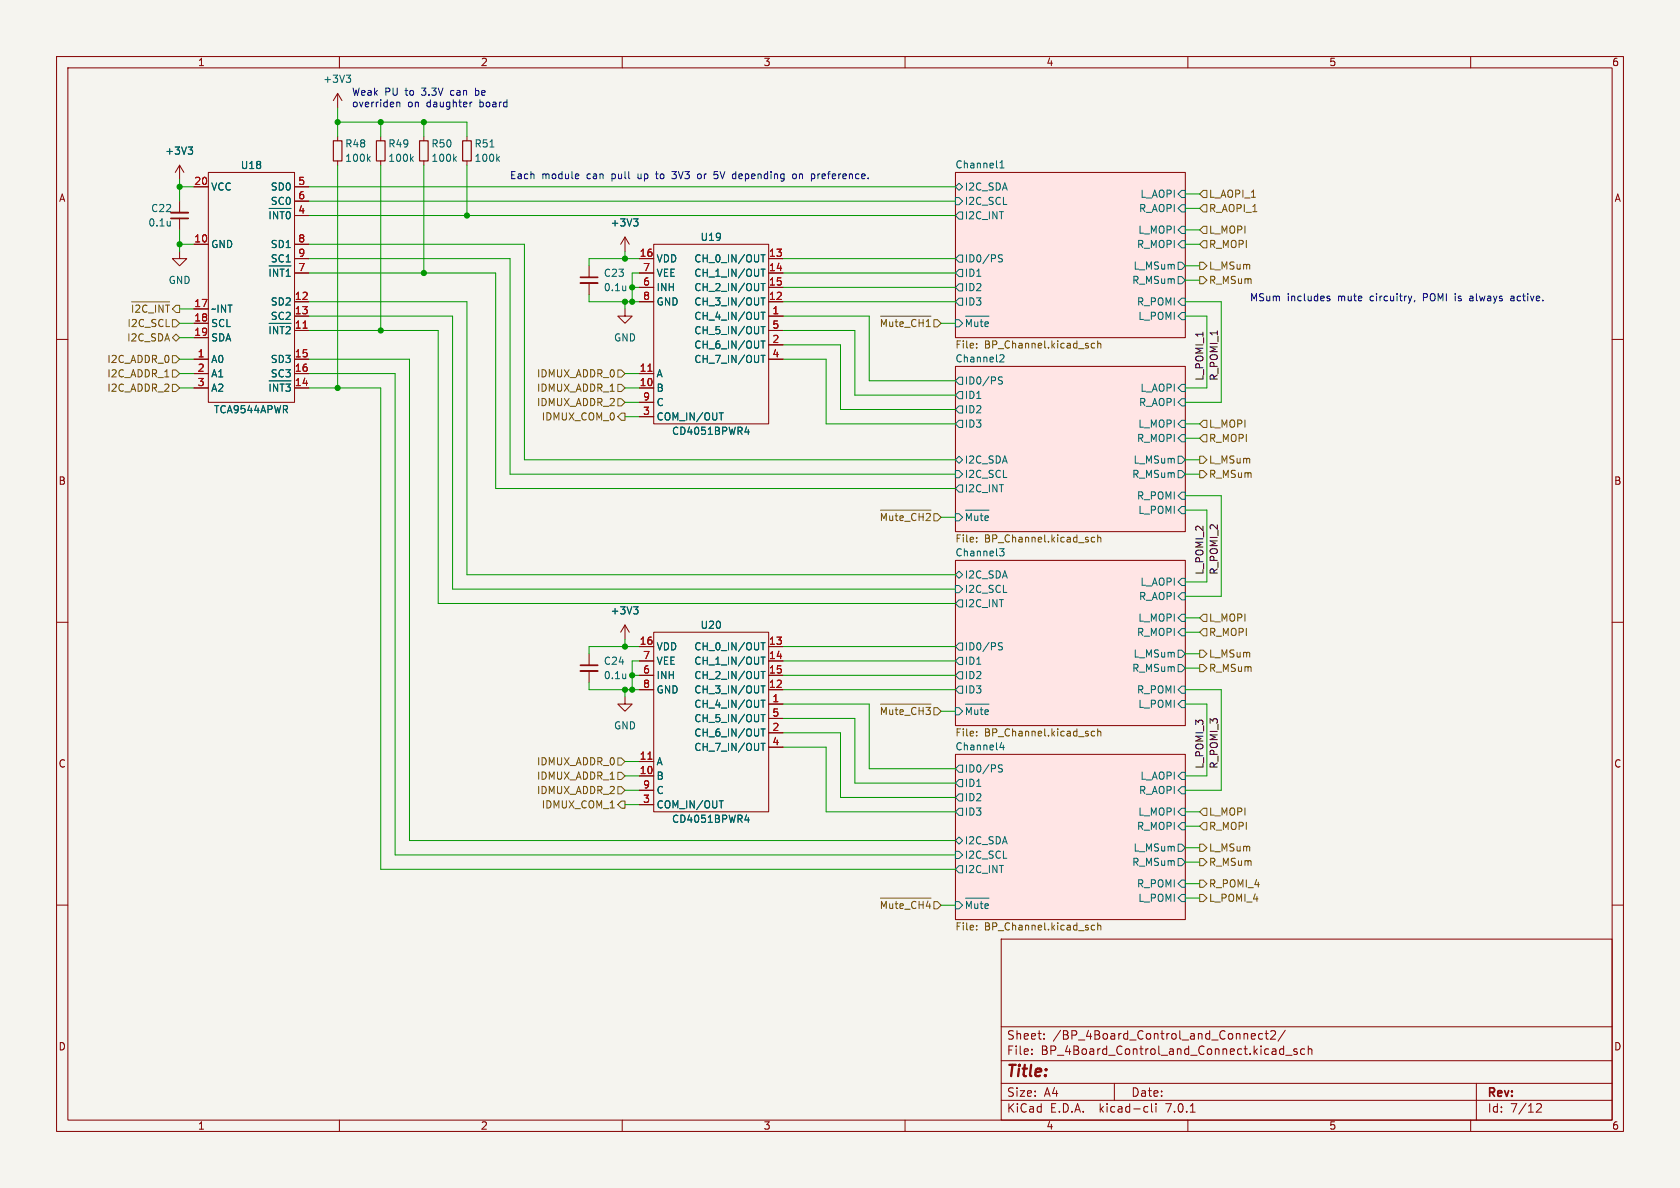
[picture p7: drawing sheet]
<svg xmlns="http://www.w3.org/2000/svg" width="297mm" height="210mm" viewBox="0 0 297 210" stroke-linecap="round" stroke-linejoin="round" font-family="sans-serif">
<path d="M0 0h297v210h-297z" fill="#f5f4ef" stroke="#f5f4ef" stroke-width=".18"/>
<g fill="none" stroke="#840000" stroke-width=".18">
<path d="M10 10h277v190h-277zM12 12h273v186h-273zM59.7 16.5l-.8 1.3M59.7 16.5v2.6M59.7 16.5l.8 1.3M60 10v2M110 10v2M160 10v2M210 10v2M260 10v2M31.7 29.2l-.7 1.3M31.7 29.2v2.6"/>
<path d="M31.7 35.6v2M31.7 38.6v2M31.7 29.2l.8 1.3M34.3 33h2.5M36.8 30.5h15.3v40.6h-15.3zM52.1 33h2.5M52.1 38.1h2.5M52.1 35.6h2.5M59.7 24.1v.8M59.7 28.4v.8M67.3 24.1v.8M67.3 28.4v.8"/>
<path d="M74.9 24.1v.8M74.9 28.4v.8M82.5 24.1v.8M82.5 28.4v.8M168.9 30.5h40.6v29.2h-40.6zM10 60h2M31.7 44.5v1.2h1.3l-1.3 1.3-1.2-1.3h1.2M34.3 43.2h2.5M34.3 54.6h2.5M34.3 57.2h2.5M34.3 59.7h2.5M52.1 55.9h2.5"/>
<path d="M52.1 53.3h2.5M52.1 45.7h2.5M52.1 48.3h2.5M52.1 58.4h2.5M52.1 43.2h2.5M104.1 47v2M104.1 50v2.1M110.5 54.6v1.3h1.3l-1.3 1.3-1.3-1.3h1.3M110.5 41.9l-.8 1.3M110.5 41.9v2.6M110.5 41.9l.8 1.3M113 53.3h2.6"/>
<path d="M113 45.7h2.6M113 48.3h2.6M113 50.8h2.6M115.6 43.2h20.3v31.7h-20.3zM135.9 55.9h2.5M135.9 53.3h2.5M135.9 45.7h2.5M135.9 48.3h2.5M135.9 50.8h2.5M135.9 58.4h2.5M285 60h2M34.3 68.6h2.5"/>
<path d="M34.3 66h2.5M34.3 63.5h2.5M52.1 68.6h2.5M52.1 66h2.5M52.1 63.5h2.5M113 68.6h2.6M113 66h2.6M113 73.7h2.6M113 71.1h2.6M135.9 61h2.5M135.9 63.5h2.5M168.9 64.8h40.6v29.2h-40.6z"/>
<path d="M168.9 99.1h40.6v29.2h-40.6zM10 110h2M104.1 115.6v2M104.1 118.6v2.1M110.5 110.5v2.5M110.5 110.5l-.8 1.3M110.5 110.5l.8 1.3M113 114.3h2.6M113 116.8h2.6M113 119.4h2.6M115.6 111.8h20.3v31.7h-20.3zM135.9 114.3h2.5"/>
<path d="M135.9 116.8h2.5M135.9 119.4h2.5M285 110h2M110.5 123.2v1.3h1.3l-1.3 1.2-1.3-1.2h1.3M113 137.2h2.6M113 134.6h2.6M113 121.9h2.6M113 139.7h2.6M135.9 124.5h2.5M135.9 121.9h2.5M135.9 129.5h2.5M135.9 132.1h2.5"/>
<path d="M135.9 127h2.5M168.9 133.4h40.6v29.2h-40.6zM10 160h2M113 142.2h2.6M285 160h2M177 166h108v32h-108zM60 198v2M110 198v2M160 198v2M177 194.5h108M177 191.5h108M177 187.5h108"/>
<path d="M177 181.5h108M182.4 186.3v.1M182.4 185.5v.1M184.6 183.6v.1M184.6 182.8v.1M197 191.5v3M202.5 195.6l.4 .1M202.9 196.5l-.4 .1M203.6 195.1v1.3l.2 .2M204.4 195.1v.1M204.4 195.6v1M210 198v2"/>
<path d="M210.4 196.6h.9M221.3 183.6h.6M221.3 182.8l.4-.1 .2 .4-.7 .1M223.2 182.8l-.4-.1-.3 .3v.4l.1 .2h.6M223.6 182.7h.6M223.9 182.2v1.3l.3 .2M224.6 182.3l.6-.1 .2 .1 .1 .3-.9 1.1h.9M226.5 185.4l.4 .1M226.9 184.9v1.5M226.9 186.3l-.4 .1M227.2 182.1l-1.3 2M227.3 186.5h1.1"/>
<path d="M229.3 185.5l-.4-.1-.2 .2 .1 .2 .5 .2v.3h-.6M230.6 185.5l-.4-.1-.3 .3v.4l.2 .2h.5M231.3 185.5l.2-.1 .4 .1v.9M231.3 184.9v1.5M260 198v2M261 191.5v6.5M271.6 195.2l.6-.1 .2 .1 .1 .3-.9 1.1h.9"/>
</g>
<g fill="#ffe5e5" stroke="#ffe5e5" stroke-width=".18">
<path d="M168.9 99.1h40.6v29.2h-40.6z"/>
<path d="M168.9 64.8h40.6v29.2h-40.6z"/>
<path d="M168.9 30.5h40.6v29.2h-40.6z"/>
<path d="M168.9 133.4h40.6v29.2h-40.6z"/>
</g>
<g fill="none" stroke="#006464" stroke-width=".18">
<path d="M61.2 13.3h.8l-.4 .5M61.7 13.8l.3 .2v.3l-.3 .3M33.3 26h.7l-.4 .5M33.8 26.5l.2 .2v.3l-.2 .3M47.6 36.8h3.8M47.8 37.4v1.3M49.1 37.4v1.3l-.7-1.3v1.3M49.5 37.4h.7M49.9 37.4v1.3M50.7 37.7l.2-.3 .4 .3M65.1 28l.3 .5M65.4 27.7l-.4 .5"/>
<path d="M72.7 28l.4 .5M73.1 27.7l-.5 .5M80.3 28l.4 .5M80.7 27.7l-.5 .5M87.9 28l.4 .5M88.3 27.7l-.5 .5M112 38.7h.8l-.4 .5M112.5 39.2l.3 .2v.3l-.3 .3M168.9 33l.6-.6 .7 .6-.7 .7zM168.9 34.9h.6l.7 .7-.7 .6h-.6zM169.5 37.5h.7v1.2h-.7l-.6-.6zM176.8 29.7h.7"/>
<path d="M176.8 28.8l.3-.4v1.3M208.9 33.7h.6v1.2h-.6l-.6-.6zM208.9 36.2h.6v1.3h-.6l-.6-.7zM47.6 57.2h3.8M47.6 47h3.8M47.8 47.6v1.2M47.8 57.7v1.3M49.1 47.6v1.2l-.7-1.2v1.2M49.1 57.7v1.3l-.7-1.3v1.3M49.5 47.6h.7M49.5 57.7h.7M49.9 47.6v1.2"/>
<path d="M49.9 57.7v1.3M50.6 57.9l.5-.2 .2 .3M50.6 48.8h.7M50.6 47.9l.4-.3v1.2M134.5 45h.8M134.5 55.2h.8M134.5 52.7h.8M134.5 47.6h.8M134.5 50.1h.8M134.5 57.7h.8M134.9 45v1.3M134.9 47.6v1.2"/>
<path d="M134.9 50.1v1.3M134.9 52.7v1.2M134.9 55.2v1.3M134.9 57.7v1.3M168.9 56.5h.6l.7 .7-.7 .6h-.6zM169.5 50.2h.7v1.2h-.7l-.6-.6zM169.5 47.6h.7v1.3h-.7l-.6-.6zM169.5 52.7h.7v1.3h-.7l-.6-.7zM169.5 45.1h.7v1.3h-.7l-.6-.7zM170.7 55.9h4.1M170.9 57.7v-1.2l.4 .9 .4-.9v1.2M173.5 56.5v1.1"/>
<path d="M176.6 45.6l.5 .2 .1 .1-.1 .3-.4 .1M176.6 45.1h.6M208.3 46.4h.6l.6 .6-.6 .6h-.6zM208.3 48.9h.6l.6 .6-.6 .7h-.6zM208.9 42.5h.6v1.3h-.6l-.6-.6zM208.9 40h.6v1.3h-.6l-.6-.7zM208.9 52.7h.6v1.3h-.6l-.6-.7zM208.9 55.2h.6v1.3h-.6l-.6-.6zM47.6 67.3h3.8M47.8 67.9v1.3M49.1 67.9v1.3l-.7-1.3v1.3M49.5 67.9h.7"/>
<path d="M49.9 67.9v1.3M50.5 67.9h.8l-.4 .5M127.1 73h.8M131.7 76.4h.8M132.3 75.9v.9M134.5 60.3h.8M134.5 62.8h.8M134.9 60.3v1.2M134.9 62.8v1.3M169.5 71.8h.7v1.2h-.7l-.6-.6zM169.5 69.2h.7v1.3h-.7l-.6-.6zM169.5 74.3h.7v1.3h-.7l-.6-.7z"/>
<path d="M169.5 66.7h.7v1.2h-.7l-.6-.6zM176.6 67.2l.5 .2 .1 .1-.1 .3-.4 .1M176.6 66.7h.6M177 62.7l.4 .1 .1 .3-.8 .9h.8M208.9 76.8h.6v1.3h-.6l-.6-.6zM208.9 74.3h.6v1.3h-.6l-.6-.7zM208.9 67.9h.6v1.3h-.6l-.6-.6zM208.9 70.5h.6v1.3h-.6l-.6-.7zM168.9 90.8h.6l.7 .6-.7 .7h-.6zM168.9 81.3l.6-.7 .7 .7-.7 .6zM168.9 83.2h.6l.7 .6-.7 .7h-.6zM169.5 85.7h.7v1.3h-.7l-.6-.6z"/>
<path d="M170.7 90.2h4.1M170.9 92v-1.2l.4 .9 .4-.9v1.2M173.5 90.8v1M176.7 97h.8l-.4 .5 .3 .1 .1 .4-.2 .3h-.4M208.3 80.6h.6l.6 .7-.6 .6h-.6zM208.3 83.2h.6l.6 .6-.6 .7h-.6zM208.9 87h.6v1.3h-.6l-.6-.7zM208.9 89.5h.6v1.3h-.6l-.6-.6zM112 107.3h.8l-.4 .5M112.5 107.8l.3 .2v.3l-.3 .2M134.5 113.6h.8M134.5 116.2h.8"/>
<path d="M134.5 118.7h.8M134.9 113.6v1.3M134.9 116.2v1.2M134.9 118.7v1.3M168.9 103.5h.6l.7 .6-.7 .7h-.6zM169.5 118.7h.7v1.3h-.7l-.6-.6zM169.5 116.2h.7v1.3h-.7l-.6-.7zM169.5 113.7h.7v1.2h-.7l-.6-.6zM169.5 101l.7 .6-.7 .6-.6-.6zM169.5 106h.7v1.3h-.7l-.6-.6zM176.6 114.2l.5 .1 .1 .2-.1 .3-.4 .1M176.6 113.7h.6"/>
<path d="M208.3 114.9h.6l.6 .7-.6 .6h-.6zM208.3 117.5h.6l.6 .6-.6 .6h-.6zM208.9 111.1h.6v1.3h-.6l-.6-.6zM208.9 108.6h.6v1.3h-.6l-.6-.7zM208.9 102.2h.6v1.3h-.6l-.6-.6zM208.9 104.8h.6v1.2h-.6l-.6-.6zM134.5 123.8h.8M134.5 121.2h.8M134.5 128.9h.8M134.5 131.4h.8M134.5 126.3h.8M134.9 121.2v1.3"/>
<path d="M134.9 123.8v1.2M134.9 126.3v1.3M134.9 128.9v1.2M134.9 131.4v1.3M168.9 125.1h.6l.7 .6-.7 .7h-.6zM169.5 121.3h.7v1.3h-.7l-.6-.7zM169.5 137.8h.7v1.3h-.7l-.6-.7zM169.5 135.3h.7v1.2h-.7l-.6-.6zM170.7 124.5h4.1M170.9 126.3v-1.3l.4 1 .4-1v1.3M173.5 125v1.1M176.6 135.8l.5 .1 .1 .2-.1 .3-.4 .1"/>
<path d="M176.6 135.3h.6M177.1 131.2l-.3 .9h.8M177.4 131.7v.9M208.9 121.3h.6v1.3h-.6l-.6-.7zM208.9 123.8h.6v1.3h-.6l-.6-.6zM208.9 136.5h.6v1.3h-.6l-.6-.6zM208.9 139.1h.6v1.2h-.6l-.6-.6zM127.1 141.6h.8M131.7 144.9h.8M132.3 144.5v.9M168.9 159.4h.6l.7 .6-.7 .7h-.6zM168.9 148.6l.6-.6 .7 .6-.7 .6z"/>
<path d="M168.9 150.5h.6l.7 .6-.7 .7h-.6zM169.5 140.3h.7v1.3h-.7l-.6-.6zM169.5 142.9h.7v1.2h-.7l-.6-.6zM169.5 153h.7v1.3h-.7l-.6-.6zM170.7 158.8h4.1M173.5 159.3v1.1M208.3 149.2h.6l.6 .7-.6 .6h-.6zM208.3 151.8h.6l.6 .6-.6 .6h-.6zM208.9 145.4h.6v1.3h-.6l-.6-.6zM208.9 142.9h.6v1.2h-.6l-.6-.6zM208.9 155.6h.6v1.2h-.6l-.6-.6zM208.9 158.1h.6v1.3h-.6l-.6-.6z"/>
<path d="M170.9 160.6v-1.3l.4 .9 .4-.9v1.3"/>
</g>
<g fill="none" stroke="#725600" stroke-width=".18">
<path d="M212.7 36.2h.7v1.3h-.7l-.6-.7zM212.7 33.7h.7v1.2h-.7l-.6-.6zM23.3 53.4h6.7M23.4 53.9v1.3M24 54l.5-.1 .2 .3M26 54l-.4-.1-.3 .3M27.5 53.9v1.3M28.8 53.9v1.3l-.7-1.3v1.3M29.3 53.9h.7M29.6 53.9v1.3M30.5 59.7l.6-.6 .6 .6-.6 .6zM30.5 56.5h.6l.6 .7-.6 .6h-.6z"/>
<path d="M31.1 54h.6v1.2h-.6l-.6-.6zM155.7 55.9h8.9M155.8 57.7v-1.2l.5 .9 .4-.9v1.2M158.4 56.5v1.1M161.9 56.6l-.3-.1-.4 .3M162.5 56.5v1.2M163.2 56.5v1.2M163.9 56.8l.2-.3v1.2M165.1 56.5h.6l.7 .7-.7 .6h-.6zM212.1 46.4h.6l.7 .6-.7 .6h-.6zM212.1 48.9h.6l.7 .6-.7 .7h-.6zM212.7 42.5h.7v1.3h-.7l-.6-.6z"/>
<path d="M212.7 40h.7v1.3h-.7l-.6-.7zM29.1 66.6h.8M30.5 67.9h.6l.6 .7-.6 .6h-.6zM30.5 62.9h.6l.6 .6-.6 .6h-.6zM30.5 65.4h.6l.6 .6-.6 .7h-.6zM109.2 73.7l.7-.7h.6v1.3h-.6zM109.2 70.5h.7l.6 .6-.6 .7h-.7zM109.2 67.9h.7l.6 .7-.6 .6h-.7zM109.2 65.4h.7l.6 .6-.6 .7h-.7zM172.7 61.4v.1M172.7 60.7v.2M193.5 60.7h-.3l-.3 .2 .1 .6h.5"/>
<path d="M194.1 60.3v1.2M194.1 60.8l.1-.1h.4v.8M212.7 74.3h.7v1.3h-.7l-.6-.7zM212.7 76.8h.7v1.3h-.7l-.6-.6zM155.7 90.2h8.9M155.8 92v-1.2l.5 .9 .4-.9v1.2M158.4 90.8v1M161.9 90.9l-.3-.1-.4 .3M162.5 90.8v1.2M163.2 90.8v1.2M163.8 90.9l.4-.1 .3 .2M165.1 90.8h.6l.7 .6-.7 .7h-.6z"/>
<path d="M172.7 95.7v.1M172.7 95v.2M193.5 95h-.3l-.3 .2 .1 .6h.5M194.1 94.5v1.3M194.1 95.1l.1-.1h.4v.8M212.1 83.2h.6l.7 .6-.7 .7h-.6zM212.1 80.6h.6l.7 .7-.7 .6h-.6zM212.1 114.9h.6l.7 .7-.7 .6h-.6zM212.1 117.5h.6l.7 .6-.7 .6h-.6zM212.7 111.1h.7v1.3h-.7l-.6-.6zM212.7 108.6h.7v1.3h-.7l-.6-.7zM109.2 136.5h.7l.6 .7-.6 .6h-.7z"/>
<path d="M109.2 139.1h.7l.6 .6-.6 .6h-.7zM109.2 134h.7l.6 .6-.6 .7h-.7zM155.7 124.5h8.9M155.8 126.3v-1.3l.5 1 .4-1v1.3M158.4 125v1.1M161.9 125.2l-.3-.2-.4 .4M162.5 125v1.3M163.2 125v1.3M163.7 125h.8l-.4 .5M165.1 125.1h.6l.7 .6-.7 .7h-.6zM172.7 130v.1M172.7 129.3v.1"/>
<path d="M193.5 129.3h-.3l-.3 .2 .1 .5h.5M194.1 129.4l.1-.1h.4v.8M194.1 128.8v1.3M109.9 141.6h.6v1.3h-.6l-.7-.7zM155.7 158.8h8.9M158.4 159.3v1.1M161.9 159.5l-.3-.2-.4 .3M162.5 159.3v1.3M163.2 159.3v1.3M164.1 159.3l-.3 .9M165.1 159.4h.6l.7 .6-.7 .7h-.6zM212.1 158.1h.6l.7 .7-.7 .6h-.6z"/>
<path d="M212.1 155.6h.6l.7 .6-.7 .6h-.6zM212.1 151.8h.6l.7 .6-.7 .6h-.6zM212.1 149.2h.6l.7 .7-.7 .6h-.6zM212.7 145.4h.7v1.3h-.7l-.6-.6zM212.7 142.9h.7v1.2h-.7l-.6-.6zM155.8 160.6v-1.3l.5 .9 .4-.9v1.3M172.7 164.3v.1M172.7 163.6v.1M193.5 163.6h-.3l-.3 .2 .1 .5h.5M194.1 163.1v1.3M194.1 163.7l.1-.1h.4v.8"/>
</g>
<path d="M30.2 37.6h3.1M102.6 50h3.1M102.6 118.6h3.1" fill="none" stroke="#840000" stroke-width=".33"/>
<path d="M30.2 38.6h3.1M102.6 49h3.1M102.6 117.6h3.1" fill="none" stroke="#840000" stroke-width=".3"/>
<path d="M53.6 58h.7M114.5 65.6h.8M114.5 134.2h.8" fill="none" stroke="#a90000" stroke-width=".18"/>
<path d="M58.9 24.9h1.6v3.5h-1.6zM66.5 24.9h1.6v3.5h-1.6zM74.2 24.9h1.5v3.5h-1.5zM81.8 24.9h1.5v3.5h-1.5z" fill="none" stroke="#840000" stroke-width=".2"/>
<g fill="none" stroke="#0000c2" stroke-width=".18">
<path d="M70.2 18v.9M70.2 18.2l.1-.2 .3 .1 .1 .8M83.1 18v.9M83.5 18l-.4 .3M102.1 30.7l.2 .4-.6 .1M102.3 31.5l-.2 .1M118.8 30.3h.8M118.8 31.5h.1M123.4 30.8l-.1 .2 .1 .5M126.2 31.5l.5 .1M126.9 30.3h-.6l-.1 .6 .5-.1M140.7 30.8l-.3-.1-.3 .3 .1 .5 .2 .1 .3-.1"/>
<path d="M143.6 30.7h.2l.3 .3M144.1 31.4l-.2 .1-.3 .1M234.6 52.6l.5 .3-.2 .3-.3-.1M235.1 52.4l-.3-.1-.2 .2M249.6 52.3l-.3 .9M250.1 53.1l-.1 .3M267.2 52.3l-.1 .1M267.2 52.7l-.1 .2 .1 .3"/>
</g>
<g fill="none" stroke="#009600" stroke-width=".18">
<path d="M59.7 19.1v5M31.7 33h2.6M31.7 31.8v3.8M54.6 33h114.3M54.6 35.6h114.3M54.6 38.1h114.3M59.7 21.6h22.8v2.5M59.7 29.2v39.4M67.3 21.6v2.5M67.3 29.2v29.2M74.9 21.6v2.5M74.9 29.2v19.1"/>
<path d="M82.5 29.2v8.9M209.5 36.8h2.6M209.5 34.3h2.6M31.7 43.2h2.6M31.7 57.2h2.6M31.7 40.6v3.9M31.7 59.7h2.6M31.7 54.6h2.6M54.6 55.9h25.4v48.2h88.9M54.6 53.3h27.9v48.3h86.4M54.6 43.2h38.1v38.1h76.2M54.6 48.3h33v38.1h81.3"/>
<path d="M54.6 45.7h35.6v38.1h78.7M54.6 58.4h22.9v48.3h91.4M104.1 52.1v1.2h8.9M110.5 44.5v1.2M110.5 53.3v1.3M111.8 50.8h1.2M113 48.3h-1.2v5M113 45.7h-8.9v1.3M138.4 48.3h30.5M138.4 50.8h30.5M138.4 45.7h30.5M138.4 53.3h30.5"/>
<path d="M138.4 58.4h12.7v11.5h17.8M138.4 55.9h15.3v11.4h15.2M166.4 57.2h2.5M209.5 43.2h2.6M209.5 53.3h6.4v17.8h-6.4M209.5 55.9h3.9v12.7h-3.9M209.5 47h2.6M209.5 40.6h2.6M209.5 49.5h2.6M31.7 68.6h2.6M31.7 66h2.6M31.7 63.5h2.6"/>
<path d="M54.6 68.6h12.7v85.1h101.6M54.6 66h15.2v85.1h99.1M54.6 63.5h17.8v85.1h96.5M110.5 73.7h2.5M110.5 71.1h2.5M110.5 68.6h2.5M110.5 66h2.5M138.4 63.5h7.6v11.4h22.9M138.4 61h10.2v11.4h20.3M209.5 74.9h2.6M209.5 77.5h2.6M166.4 91.4h2.5"/>
<path d="M209.5 90.2h3.9v12.7h-3.9M209.5 87.6h6.4v17.8h-6.4M209.5 83.8h2.6M209.5 81.3h2.6M110.5 113v1.3M111.8 119.4h1.2M113 116.8h-1.2v5.1M113 114.3h-8.9v1.3M138.4 119.4h30.5M138.4 116.8h30.5M138.4 114.3h30.5M209.5 109.2h2.6"/>
<path d="M209.5 111.8h2.6M209.5 118.1h2.6M209.5 115.6h2.6M104.1 120.7v1.2h8.9M110.5 121.9v1.3M110.5 137.2h2.5M110.5 139.7h2.5M110.5 134.6h2.5M138.4 124.5h15.3v11.4h15.2M138.4 127h12.7v11.4h17.8M138.4 132.1h7.6v11.4h22.9M138.4 121.9h30.5"/>
<path d="M138.4 129.5h10.2v11.5h20.3M166.4 125.7h2.5M209.5 124.5h3.9v12.7h-3.9M209.5 121.9h6.4v17.8h-6.4M110.5 142.2h2.5M209.5 146.1h2.6M209.5 156.2h2.6M209.5 152.4h2.6M209.5 143.5h2.6M209.5 149.9h2.6M209.5 158.8h2.6M166.4 160h2.5"/>
</g>
<g fill="#009600" stroke="#009600" stroke-width=".18">
<circle cx="59.7" cy="21.6" r=".46"/>
<circle cx="31.7" cy="43.2" r=".46"/>
<circle cx="31.7" cy="33" r=".46"/>
<circle cx="110.5" cy="121.9" r=".46"/>
<circle cx="111.8" cy="119.4" r=".46"/>
<circle cx="110.5" cy="114.3" r=".46"/>
<circle cx="111.8" cy="121.9" r=".46"/>
<circle cx="59.7" cy="68.6" r=".46"/>
<circle cx="111.8" cy="53.3" r=".46"/>
<circle cx="110.5" cy="45.7" r=".46"/>
<circle cx="111.8" cy="50.8" r=".46"/>
<circle cx="110.5" cy="53.3" r=".46"/>
<circle cx="82.5" cy="38.1" r=".46"/>
<circle cx="74.9" cy="48.3" r=".46"/>
<circle cx="74.9" cy="21.6" r=".46"/>
<circle cx="67.3" cy="58.4" r=".46"/>
<circle cx="67.3" cy="21.6" r=".46"/>
</g>
<text font-size="2.8" fill="#840000" x="178" y="190.8">Title:</text>
<g font-size="2.1" fill="#840000">
<text x="178" y="183.9">Sheet:</text>
<text x="186.2" y="183.9">/BP_4Board_Control_and_Connect2/</text>
<text x="178" y="186.6">File:</text>
<text x="184" y="186.6">BP_4Board_Control_and_Connect.kicad_sch</text>
<text x="178" y="196.8">KiCad</text>
<text x="178" y="194">Size:</text>
<text x="184.6" y="194">A4</text>
<text x="185.7" y="196.8">E.D.A.</text>
<text x="194.4" y="196.8">kicad-cli</text>
<text x="200" y="194">Date:</text>
<text x="206.2" y="196.8">7.0.1</text>
<text x="263" y="194.2">Rev:</text>
<text x="263" y="196.8">Id:</text>
<text x="267" y="196.8">7/12</text>
</g>
<g font-size="1.8" fill="#840000">
<text x="35" y="11.8">1</text>
<text x="85" y="11.8">2</text>
<text x="135" y="11.8">3</text>
<text x="185" y="11.8">4</text>
<text x="235" y="11.8">5</text>
<text x="285" y="11.8">6</text>
<text x="10.4" y="35.8">A</text>
<text x="285.4" y="35.8">A</text>
<text x="10.3" y="85.8">B</text>
<text x="285.3" y="85.8">B</text>
<text x="10.3" y="135.8">C</text>
<text x="285.3" y="135.8">C</text>
<text x="10.3" y="185.8">D</text>
<text x="285.3" y="185.8">D</text>
<text x="35" y="199.8">1</text>
<text x="85" y="199.8">2</text>
<text x="135" y="199.8">3</text>
<text x="185" y="199.8">4</text>
<text x="235" y="199.8">5</text>
<text x="285" y="199.8">6</text>
</g>
<g font-size="1.8" fill="#006464">
<text x="57.1" y="14.8">+3V3</text>
<text x="29.1" y="27.5">+3V3</text>
<text x="61" y="26.2">R48</text>
<text x="61" y="28.8">100k</text>
<text x="68.6" y="26.2">R49</text>
<text x="68.6" y="28.8">100k</text>
<text x="76.2" y="26.2">R50</text>
<text x="76.2" y="28.8">100k</text>
<text x="83.8" y="26.2">R51</text>
<text x="83.8" y="28.8">100k</text>
<text x="168.9" y="29.8">Channel1</text>
<text x="37.3" y="33.8">VCC</text>
<text x="42.5" y="30">U18</text>
<text x="47.7" y="33.8">SD0</text>
<text x="170.6" y="33.8">I2C_SDA</text>
<text x="201.5" y="35.1">L_AOPI</text>
<text x="26.2" y="40.2">0.1u</text>
<text x="26.7" y="37.6">C22</text>
<text x="47.3" y="39.5">~{INT0}</text>
<text x="47.7" y="36.4">SC0</text>
<text x="107.9" y="40.2">+3V3</text>
<text x="170.6" y="38.9">I2C_INT</text>
<text x="170.6" y="36.4">I2C_SCL</text>
<text x="201.1" y="41.5">L_MOPI</text>
<text x="201.2" y="37.7">R_AOPI</text>
<text x="37.3" y="44">GND</text>
<text x="47.7" y="44">SD1</text>
<text x="47.7" y="46.5">SC1</text>
<text x="116.1" y="46.5">VDD</text>
<text x="122.6" y="46.5">CH_0_IN/OUT</text>
<text x="123.8" y="42.7">U19</text>
<text x="170.6" y="46.5">ID0/PS</text>
<text x="200.3" y="47.8">L_MSum</text>
<text x="200.9" y="44">R_MOPI</text>
<text x="29.8" y="50.4">GND</text>
<text x="106.7" y="49.1">C23</text>
<text x="106.7" y="51.6">0.1u</text>
<text x="116.1" y="51.6">INH</text>
<text x="116.1" y="49.1">VEE</text>
<text x="122.6" y="49.1">CH_1_IN/OUT</text>
<text x="122.6" y="51.6">CH_2_IN/OUT</text>
<text x="170.6" y="51.6">ID2</text>
<text x="170.6" y="49.1">ID1</text>
<text x="200" y="50.4">R_MSum</text>
<text x="37.3" y="55.4">~INT</text>
<text x="37.3" y="58">SCL</text>
<text x="47.3" y="59.9">~{INT2}</text>
<text x="47.7" y="54.2">SD2</text>
<text x="47.7" y="56.7">SC2</text>
<text x="116.1" y="54.2">GND</text>
<text x="122.6" y="56.7">CH_4_IN/OUT</text>
<text x="122.6" y="54.2">CH_3_IN/OUT</text>
<text x="122.6" y="59.2">CH_5_IN/OUT</text>
<text x="170.6" y="58.6">~{Mute}</text>
<text x="170.6" y="54.2">ID3</text>
<text x="200.9" y="54.2">R_POMI</text>
<text x="201.1" y="56.7">L_POMI</text>
<text x="37.3" y="64.3">A0</text>
<text x="37.3" y="60.5">SDA</text>
<text x="47.7" y="64.3">SD3</text>
<text x="108.5" y="60.5">GND</text>
<text x="122.6" y="61.8">CH_6_IN/OUT</text>
<text x="122.6" y="64.3">CH_7_IN/OUT</text>
<text x="168.9" y="64.1">Channel2</text>
<text x="37.3" y="66.9">A1</text>
<text x="37.3" y="69.4">A2</text>
<text x="47.3" y="70">~{INT3}</text>
<text x="47.7" y="66.9">SC3</text>
<text x="116.1" y="69.4">B</text>
<text x="116.1" y="66.9">A</text>
<text x="116.1" y="71.9">C</text>
<text x="170.6" y="70.7">ID1</text>
<text x="170.6" y="68.1">ID0/PS</text>
<text x="201.2" y="71.9">R_AOPI</text>
<text x="201.5" y="69.4">L_AOPI</text>
<text x="37.8" y="73.2">TCA9544APWR</text>
<text x="116.1" y="74.5">COM_IN/OUT</text>
<text x="118.7" y="77">CD4051BPWR4</text>
<text x="170.6" y="73.2">ID2</text>
<text x="170.6" y="75.8">ID3</text>
<text x="201.1" y="75.8">L_MOPI</text>
<text x="170.6" y="82.1">I2C_SDA</text>
<text x="200.3" y="82.1">L_MSum</text>
<text x="200.9" y="78.3">R_MOPI</text>
<text x="170.6" y="87.2">I2C_INT</text>
<text x="170.6" y="84.6">I2C_SCL</text>
<text x="200" y="84.6">R_MSum</text>
<text x="200.9" y="88.5">R_POMI</text>
<text x="170.6" y="92.9">~{Mute}</text>
<text x="201.1" y="91">L_POMI</text>
<text x="168.9" y="98.4">Channel3</text>
<text x="170.6" y="102.4">I2C_SDA</text>
<text x="170.6" y="107.5">I2C_INT</text>
<text x="170.6" y="105">I2C_SCL</text>
<text x="201.2" y="106.2">R_AOPI</text>
<text x="201.5" y="103.7">L_AOPI</text>
<text x="107.9" y="108.8">+3V3</text>
<text x="123.8" y="111.3">U20</text>
<text x="200.9" y="112.6">R_MOPI</text>
<text x="201.1" y="110">L_MOPI</text>
<text x="106.7" y="117.7">C24</text>
<text x="116.1" y="115.1">VDD</text>
<text x="116.1" y="117.7">VEE</text>
<text x="122.6" y="115.1">CH_0_IN/OUT</text>
<text x="122.6" y="117.7">CH_1_IN/OUT</text>
<text x="170.6" y="117.7">ID1</text>
<text x="170.6" y="115.1">ID0/PS</text>
<text x="200" y="118.9">R_MSum</text>
<text x="200.3" y="116.4">L_MSum</text>
<text x="106.7" y="120.2">0.1u</text>
<text x="116.1" y="120.2">INH</text>
<text x="116.1" y="122.7">GND</text>
<text x="122.6" y="125.3">CH_4_IN/OUT</text>
<text x="122.6" y="122.7">CH_3_IN/OUT</text>
<text x="122.6" y="120.2">CH_2_IN/OUT</text>
<text x="170.6" y="120.2">ID2</text>
<text x="170.6" y="122.7">ID3</text>
<text x="200.9" y="122.7">R_POMI</text>
<text x="201.1" y="125.3">L_POMI</text>
<text x="108.5" y="129.1">GND</text>
<text x="122.6" y="130.4">CH_6_IN/OUT</text>
<text x="122.6" y="127.8">CH_5_IN/OUT</text>
<text x="170.6" y="127.2">~{Mute}</text>
<text x="116.1" y="138">B</text>
<text x="116.1" y="135.4">A</text>
<text x="122.6" y="132.9">CH_7_IN/OUT</text>
<text x="168.9" y="132.7">Channel4</text>
<text x="170.6" y="136.7">ID0/PS</text>
<text x="201.5" y="138">L_AOPI</text>
<text x="116.1" y="143.1">COM_IN/OUT</text>
<text x="116.1" y="140.5">C</text>
<text x="170.6" y="141.8">ID2</text>
<text x="170.6" y="139.3">ID1</text>
<text x="201.2" y="140.5">R_AOPI</text>
<text x="118.7" y="145.6">CD4051BPWR4</text>
<text x="170.6" y="144.3">ID3</text>
<text x="170.6" y="149.4">I2C_SDA</text>
<text x="200.9" y="146.9">R_MOPI</text>
<text x="201.1" y="144.3">L_MOPI</text>
<text x="170.6" y="154.5">I2C_INT</text>
<text x="170.6" y="152">I2C_SCL</text>
<text x="200" y="153.2">R_MSum</text>
<text x="200.3" y="150.7">L_MSum</text>
<text x="170.6" y="161.5">~{Mute}</text>
<text x="200.9" y="157">R_POMI</text>
<text x="201.1" y="159.6">L_POMI</text>
</g>
<g font-size="1.8" fill="#0000c2">
<text x="62.2" y="17">Weak</text>
<text x="68" y="17">PU to</text>
<text x="74.7" y="17">3.3V</text>
<text x="79.9" y="17">can</text>
<text x="84.4" y="17">be</text>
<text x="62.2" y="19.1">overriden</text>
<text x="72.1" y="19.1">on</text>
<text x="75.5" y="19.1">daughter</text>
<text x="84.9" y="19.1">board</text>
<text x="90.2" y="31.8">Each</text>
<text x="95.8" y="31.8">module</text>
<text x="103.8" y="31.8">can</text>
<text x="108.3" y="31.8">pull</text>
<text x="113" y="31.8">up</text>
<text x="116.4" y="31.8">to</text>
<text x="119.4" y="31.8">3V3</text>
<text x="124" y="31.8">or</text>
<text x="127" y="31.8">5V depending</text>
<text x="141.2" y="31.8">on</text>
<text x="144.5" y="31.8">preference.</text>
<text x="221" y="53.3">MSum</text>
<text x="227.6" y="53.3">includes</text>
<text x="236.6" y="53.3">mute</text>
<text x="242.3" y="53.3">circuitry,</text>
<text x="251.8" y="53.3">POMI is</text>
<text x="260.3" y="53.3">always</text>
<text x="267.7" y="53.3">active.</text>
</g>
<g font-size="1.8" fill="#a90000">
<text x="34.3" y="32.8">20</text>
<text x="52.7" y="32.8">5</text>
<text x="52.7" y="35.3">6</text>
<text x="52.7" y="37.8">4</text>
<text x="34.3" y="42.9">10</text>
<text x="52.7" y="42.9">8</text>
<text x="52.7" y="45.5">9</text>
<text x="113" y="45.5">16</text>
<text x="135.9" y="45.5">13</text>
<text x="52.1" y="53.1">12</text>
<text x="52.7" y="48">7</text>
<text x="113.6" y="50.5">6</text>
<text x="113.6" y="48">7</text>
<text x="113.6" y="53.1">8</text>
<text x="135.9" y="53.1">12</text>
<text x="135.9" y="48">14</text>
<text x="135.9" y="50.5">15</text>
<text x="34.3" y="54.4">17</text>
<text x="34.3" y="56.9">18</text>
<text x="34.3" y="59.4">19</text>
<text x="52.1" y="58.2">11</text>
<text x="52.1" y="55.6">13</text>
<text x="136.5" y="55.6">1</text>
<text x="136.5" y="58.2">5</text>
<text x="34.9" y="63.2">1</text>
<text x="34.9" y="65.8">2</text>
<text x="52.1" y="63.2">15</text>
<text x="52.1" y="65.8">16</text>
<text x="113" y="65.8">11</text>
<text x="136.5" y="60.7">2</text>
<text x="136.5" y="63.2">4</text>
<text x="34.9" y="68.3">3</text>
<text x="52.1" y="68.3">14</text>
<text x="113" y="68.3">10</text>
<text x="113.6" y="70.9">9</text>
<text x="113.6" y="73.4">3</text>
<text x="113" y="114">16</text>
<text x="113.6" y="119.1">6</text>
<text x="113.6" y="116.6">7</text>
<text x="135.9" y="114">13</text>
<text x="135.9" y="116.6">14</text>
<text x="135.9" y="119.1">15</text>
<text x="113.6" y="121.7">8</text>
<text x="135.9" y="121.7">12</text>
<text x="136.5" y="124.2">1</text>
<text x="136.5" y="129.3">2</text>
<text x="136.5" y="131.8">4</text>
<text x="136.5" y="126.7">5</text>
<text x="113" y="136.9">10</text>
<text x="113" y="134.4">11</text>
<text x="113.6" y="142">3</text>
<text x="113.6" y="139.4">9</text>
</g>
<g font-size="1.8" fill="#725600">
<text x="213.7" y="35.1">L_AOPI_1</text>
<text x="213.7" y="37.7">R_AOPI_1</text>
<text x="213.7" y="41.5">L_MOPI</text>
<text x="213.7" y="47.8">L_MSum</text>
<text x="213.7" y="44">R_MOPI</text>
<text x="213.7" y="50.4">R_MSum</text>
<text x="22.4" y="58">I2C_SCL</text>
<text x="23" y="56">~{I2C_INT}</text>
<text x="155.4" y="58.6">~{Mute_CH1}</text>
<text x="18.8" y="64.3">I2C_ADDR_0</text>
<text x="22.4" y="60.5">I2C_SDA</text>
<text x="168.9" y="61.8">File:</text>
<text x="174.1" y="61.8">BP_Channel.kicad_sch</text>
<text x="18.8" y="69.4">I2C_ADDR_2</text>
<text x="18.8" y="66.9">I2C_ADDR_1</text>
<text x="94.8" y="71.9">IDMUX_ADDR_2</text>
<text x="94.8" y="69.4">IDMUX_ADDR_1</text>
<text x="94.8" y="66.9">IDMUX_ADDR_0</text>
<text x="95.6" y="74.5">IDMUX_COM_0</text>
<text x="213.7" y="75.8">L_MOPI</text>
<text x="213.7" y="78.3">R_MOPI</text>
<text x="213.7" y="82.1">L_MSum</text>
<text x="213.7" y="84.6">R_MSum</text>
<text x="155.4" y="92.9">~{Mute_CH2}</text>
<text x="168.9" y="96.1">File:</text>
<text x="174.1" y="96.1">BP_Channel.kicad_sch</text>
<text x="213.7" y="112.6">R_MOPI</text>
<text x="213.7" y="110">L_MOPI</text>
<text x="213.7" y="116.4">L_MSum</text>
<text x="213.7" y="118.9">R_MSum</text>
<text x="155.4" y="127.2">~{Mute_CH3}</text>
<text x="168.9" y="130.4">File:</text>
<text x="174.1" y="130.4">BP_Channel.kicad_sch</text>
<text x="94.8" y="138">IDMUX_ADDR_1</text>
<text x="94.8" y="135.4">IDMUX_ADDR_0</text>
<text x="94.8" y="140.5">IDMUX_ADDR_2</text>
<text x="95.6" y="143.1">IDMUX_COM_1</text>
<text x="213.7" y="146.9">R_MOPI</text>
<text x="213.7" y="144.3">L_MOPI</text>
<text x="213.7" y="153.2">R_MSum</text>
<text x="213.7" y="150.7">L_MSum</text>
<text x="155.4" y="161.5">~{Mute_CH4}</text>
<text x="213.7" y="159.6">L_POMI_4</text>
<text x="213.7" y="157">R_POMI_4</text>
<text x="168.9" y="164.7">File:</text>
<text x="174.1" y="164.7">BP_Channel.kicad_sch</text>
</g>
<g font-size="1.8" fill="#0f0f0f">
<text x="212.8" y="67.3" transform="rotate(-90 212.8 67.3)">L_POMI_1</text>
<text x="215.4" y="67.3" transform="rotate(-90 215.4 67.3)">R_POMI_1</text>
<text x="212.8" y="101.6" transform="rotate(-90 212.8 101.6)">L_POMI_2</text>
<text x="215.4" y="101.6" transform="rotate(-90 215.4 101.6)">R_POMI_2</text>
<text x="212.8" y="135.9" transform="rotate(-90 212.8 135.9)">L_POMI_3</text>
<text x="215.4" y="135.9" transform="rotate(-90 215.4 135.9)">R_POMI_3</text>
</g>
</svg>
